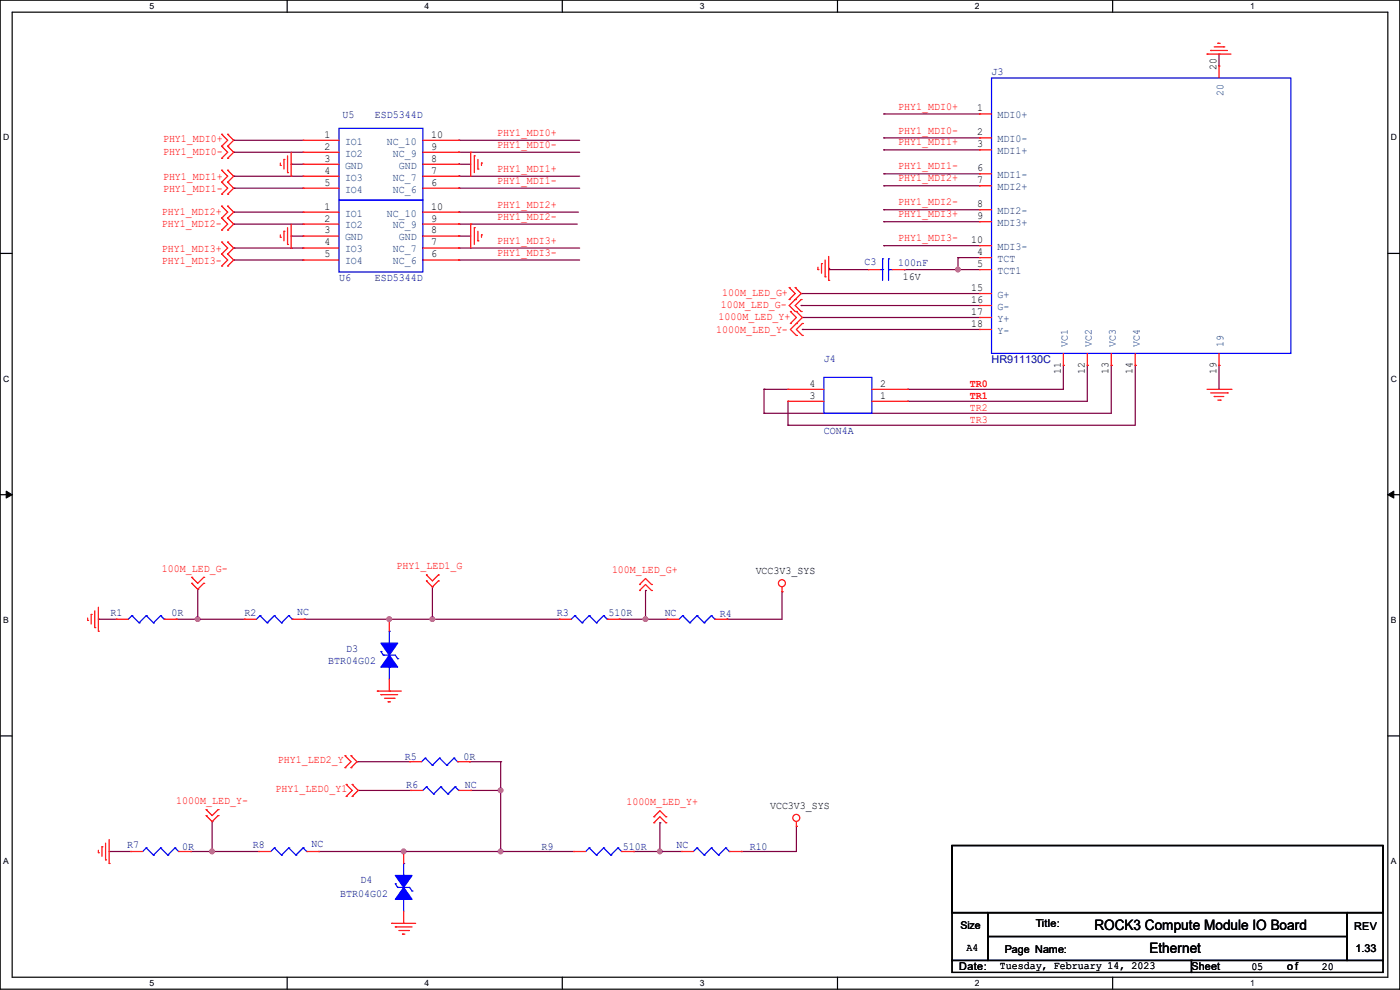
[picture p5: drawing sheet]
<svg xmlns="http://www.w3.org/2000/svg" width="297mm" height="210mm" viewBox="0 0 297 210" stroke-linecap="round" stroke-linejoin="round" font-family="sans-serif">
<path d="M0 0h297v209.8h-297zM2.6 2.6h291.8v204.7h-291.8z" fill="none" stroke="#000" stroke-width=".25"/>
<g fill="#fff">
<path d="M31.7 .3h1v2h-1z"/>
<path d="M31.7 207.6h1v1.9h-1z"/>
</g>
<path d="M60.9 0v2.6M60.9 207.3v2.5" fill="none" stroke="#000" stroke-width=".25"/>
<g fill="#fff">
<path d="M90.1 .3h1v2h-1z"/>
<path d="M90.1 207.6h1v1.9h-1z"/>
</g>
<path d="M119.3 0v2.6M119.3 207.3v2.5" fill="none" stroke="#000" stroke-width=".25"/>
<g fill="#fff">
<path d="M148.5 .3h.9v2h-.9z"/>
<path d="M148.5 207.6h.9v1.9h-.9z"/>
</g>
<path d="M177.7 0v2.6M177.7 207.3v2.5" fill="none" stroke="#000" stroke-width=".25"/>
<g fill="#fff">
<path d="M206.8 .3h1v2h-1z"/>
<path d="M206.8 207.6h1v1.9h-1z"/>
</g>
<path d="M236.1 0v2.6M236.1 207.3v2.5" fill="none" stroke="#000" stroke-width=".25"/>
<g fill="#fff">
<path d="M265.2 .3h1v2h-1z"/>
<path d="M265.2 207.6h1v1.9h-1z"/>
<path d="M.7 28.2h1.2v1.9h-1.2z"/>
<path d="M295.1 28.2h1.2v1.9h-1.2z"/>
<path d="M.7 79.3h1.2v2h-1.2z"/>
<path d="M295.1 79.3h1.2v2h-1.2z"/>
</g>
<path d="M0 53.8h2.6M294.4 53.8h2.6" fill="none" stroke="#000" stroke-width=".25"/>
<g fill="#fff">
<path d="M.7 130.5h1.2v2h-1.2z"/>
<path d="M295.1 130.5h1.1v2h-1.1z"/>
</g>
<path d="M0 104.9h2.6M294.4 104.9h2.6" fill="none" stroke="#000" stroke-width=".25"/>
<path d="M1.3 104.2l1.3 .7-1.3 .8zM294.4 104.9l1.3-.7v1.5z" fill="#000" stroke="#000" stroke-width=".21"/>
<g fill="#fff">
<path d="M.7 181.7h1.2v2h-1.2z"/>
<path d="M295.1 181.7h1.1v2h-1.1z"/>
</g>
<path d="M0 156.1h2.6M294.4 156.1h2.6M202 179.4h91.4v14.2h-91.4zM202 193.6h7.6v10.2h-7.6zM209.6 193.6h76.2v5.1h-76.2zM209.6 198.7h76.2v5.1h-76.2zM285.8 193.6h7.6v10.2h-7.6zM202 203.8h50.8v2.5h-50.8zM252.8 203.8h40.6v2.5h-40.6z" fill="none" stroke="#000" stroke-width=".25"/>
<g fill="none" stroke="#800040" stroke-width=".25">
<path d="M258.6 11.5h.1M258.6 11.5v2.5M49.6 29.8h.1M49.6 32.3h.1M49.6 37.4h.1M49.6 39.9h.1M49.6 29.8h14.7M49.6 37.4h14.7M49.6 32.3h14.7M49.6 39.9h14.7M61.8 34.8h.1M61.8 34.8h2.5"/>
<path d="M97.3 29.8h.1M97.3 37.4h.1M97.3 32.3h.1M97.3 39.9h.1M97.3 34.8h.1M97.3 29.8h25.7M97.3 37.4h25.7M97.3 32.3h25.7M97.3 39.9h25.7M97.3 34.8h2.6M187.5 39.4h.1M187.5 29.3h.1"/>
<path d="M187.5 24.2h.1M187.5 31.8h.1M187.5 36.9h.1M187.5 39.4h20.3M187.5 29.3h20.3M187.5 24.2h20.3M187.5 31.8h20.3M187.5 36.9h20.3M49.6 47.5h.1M49.6 45h.1M49.6 52.6h.1M49.6 55.2h.1"/>
<path d="M49.6 52.6h14.7M49.6 45h14.7M49.6 47.5h14.7M49.6 55.2h14.7M61.8 50.1h.1M61.8 50.1h2.5M97.3 52.6h.1M97.3 45h.1M97.3 47.5h.1M97.3 55.2h.1M97.3 50.1h.1M97.3 52.6h25.7"/>
<path d="M97.3 45h25.4M97.3 47.5h25.2M97.3 55.2h25.7M97.3 50.1h2.6M175.8 57.2h.1M175.8 56.9h.1M175.8 57.2h8.4M175.8 56.9v.3M187.5 44.5h.1M187.5 52.1h.1M187.5 47h.1M187.5 44.5h20.3"/>
<path d="M187.5 52.1h20.3M187.5 47h20.3M191.8 57.2h.1M191.8 57.2h16M203.2 54.7h.1M203.2 57.2h.1M203.2 54.7h4.6M203.2 54.7v2.5M170 64.8h.1M170 62.3h.1M170 64.8h37.8M170 62.3h37.8"/>
<path d="M170.2 67.4h.1M170.2 69.9h.1M170.2 67.4h37.6M170.2 69.9h37.6M225.6 77.5h.1M225.6 77.5v5.1h-33M230.7 77.5h.1M230.7 77.5v7.6h-38.1M235.8 77.5h.1M235.8 77.5v10.2h-73.7M240.8 77.5h.1M240.8 77.5v12.7h-73.6"/>
<path d="M258.6 77.5h.1M258.6 77.5v5.1M162.1 87.7h.1M162.1 82.6h.1M162.1 82.6h5.1M162.1 82.6v5.1M167.2 85.1h.1M167.2 90.2h.1M167.2 85.1v5.1M192.6 85.1h.1M192.6 82.6h.1M20.9 131.4h.1"/>
<path d="M20.9 131.4h3.8M37.4 131.4h.1M37.4 131.4h14.5M42 125h.1M42 131.4h.1M42 125v6.4M64.6 131.4h.1M64.6 131.4h54.1M82.6 131.4h.1M91.7 131.4h.1M91.7 124.5h.1M91.7 124.5v6.9"/>
<path d="M131.4 131.4h.1M131.4 131.4h10.1M136.9 125.3h.1M136.9 131.4h.1M136.9 125.3v6.1M154.2 131.4h.1M165.9 125.5h.1M165.9 125.5v5.9h-11.7M45 174.3h.1M45 174.3v6.3M75.7 161.6h.1M75.7 161.6h11.2"/>
<path d="M76 167.7h.1M76 167.7h11.2M99.6 161.6h.1M99.6 161.6h6.6M99.9 167.7h.1M99.9 167.7h6.3M106.2 161.6h.1M106.2 167.7h.1M106.2 161.6v19M140 174.5h.1M140 174.5v6.1M169 175.3h.1"/>
<path d="M169 175.3v5.3h-11.7M23.2 180.6h.1M23.2 180.6h4.5M40.4 180.6h.1M40.4 180.6h14.5M45 180.6h.1M67.6 180.6h.1M67.6 180.6h54.1M85.6 180.6h.1M106.2 180.6h.1M134.4 180.6h.1M134.4 180.6h10.2"/>
<path d="M140 180.6h.1M157.3 180.6h.1"/>
</g>
<g fill="#f0f" stroke="#f0f" stroke-width=".25">
<circle cx="91.7" cy="131.3" r=".49"/>
<circle cx="85.6" cy="180.6" r=".49"/>
<circle cx="140" cy="180.6" r=".49"/>
<circle cx="45" cy="180.6" r=".49"/>
<circle cx="106.2" cy="167.7" r=".49"/>
<circle cx="106.2" cy="180.6" r=".49"/>
<circle cx="41.9" cy="131.3" r=".49"/>
<circle cx="82.6" cy="131.3" r=".49"/>
<circle cx="136.9" cy="131.3" r=".49"/>
<circle cx="203.2" cy="57.2" r=".49"/>
</g>
<g fill="none" stroke="#f00" stroke-width=".25">
<path d="M256.1 11.5h.1M256.1 11.5h5.1M256.8 10.7h.1M256.8 10.7h3.6M257.6 9.9h2M258.4 9.2h.1M258.4 9.2h.5M258.6 14h.1M258.6 14v2.6M259.6 9.9h.1M47 38.7h.1M47 36.1h.1"/>
<path d="M47 33.6h.1M47 31h.1M47 28.5h.1M47 38.7l1.3 1.2-1.3 1.3M47 36.1l1.3 1.3-1.3 1.3M47 31l1.3 1.3-1.3 1.3M47 28.5l1.3 1.3-1.3 1.2M48.3 38.7h.1M48.3 36.1h.1M48.3 31h.1M48.3 33.6h.1M48.3 28.5h.1"/>
<path d="M48.3 38.7l1.3 1.2-1.3 1.3M48.3 36.1l1.3 1.3-1.3 1.3M48.3 31l1.3 1.3-1.3 1.3M48.3 28.5l1.3 1.3-1.3 1.2M59.5 35.1h.1M59.5 34.6v.5M60.2 33.8h.1M60.2 33.8v2.1M61 36.6h.1M61 33.1v3.5M61.8 37.4h.1M61.8 32.3v5.1"/>
<path d="M64.3 29.8h.1M64.3 32.3h.1M64.3 37.4h.1M64.3 39.9h.1M64.3 34.8h.1M64.3 29.8h7.6M64.3 32.3h7.6M64.3 37.4h7.6M64.3 39.9h7.6M64.3 34.8h7.6M89.7 29.8h7.6M89.7 32.3h7.6"/>
<path d="M89.7 37.4h7.6M89.7 39.9h7.6M89.7 34.8h7.6M97.3 29.8h.1M97.3 32.3h.1M97.3 37.4h.1M97.3 39.9h.1M97.3 34.8h.1M99.9 32.3h.1M99.9 32.3v5.1M100.6 33.1h.1M100.6 33.1v3.5"/>
<path d="M101.4 35.9h.1M101.4 33.8v2.1M102.2 34.6h.1M102.2 34.6v.5M207.8 39.4h.1M207.8 29.3h.1M207.8 31.8h.1M207.8 36.9h.1M207.8 24.2h.1M207.8 39.4h2.6M207.8 29.3h2.6M207.8 31.8h2.6"/>
<path d="M207.8 36.9h2.6M207.8 24.2h2.6M47 56.4h.1M47 53.9h.1M47 51.4h.1M47 48.8h.1M47 46.3h.1M47 43.7h.1M47 41.2h.1M47 53.9l1.3 1.3-1.3 1.2M47 51.4l1.3 1.2-1.3 1.3M47 46.3l1.3 1.2-1.3 1.3"/>
<path d="M47 43.7l1.3 1.3-1.3 1.3M48.3 53.9h.1M48.3 56.4h.1M48.3 51.4h.1M48.3 46.3h.1M48.3 48.8h.1M48.3 43.7h.1M48.3 41.2h.1M48.3 53.9l1.3 1.3-1.3 1.2M48.3 51.4l1.3 1.2-1.3 1.3M48.3 46.3l1.3 1.2-1.3 1.3M48.3 43.7l1.3 1.3-1.3 1.3"/>
<path d="M59.5 50.3h.1M59.5 49.8v.5M60.2 49.1h.1M60.2 49.1v2M61 51.9h.1M61 48.3v3.6M61.8 52.6h.1M61.8 47.5v5.1M64.3 45h.1M64.3 47.5h.1M64.3 52.6h.1M64.3 55.2h.1"/>
<path d="M64.3 50.1h.1M64.3 45h7.6M64.3 47.5h7.6M64.3 52.6h7.6M64.3 55.2h7.6M64.3 50.1h7.6M89.7 45h7.6M89.7 47.5h7.6M89.7 52.6h7.6M89.7 55.2h7.6M89.7 50.1h7.6M97.3 45h.1"/>
<path d="M97.3 47.5h.1M97.3 52.6h.1M97.3 55.2h.1M97.3 50.1h.1M99.9 47.5h.1M99.9 47.5v5.1M100.6 48.3h.1M100.6 48.3v3.6M101.4 51.1h.1M101.4 49.1v2M102.2 49.8h.1M102.2 49.8v.5"/>
<path d="M173.5 57.2h.1M173.5 56.7v.5M174.3 55.9h.1M174.3 55.9v2.1M175 58.7h.1M175 55.2v3.5M175.8 59.5h.1M175.8 54.4v5.1M184.2 57.2h.1M184.2 57.2h2.5M189.3 57.2h2.5M191.8 57.2h.1"/>
<path d="M207.8 54.7h.1M207.8 52.1h.1M207.8 47h.1M207.8 44.5h.1M207.8 57.2h.1M207.8 54.7h2.6M207.8 52.1h2.6M207.8 47h2.6M207.8 44.5h2.6M207.8 57.2h2.6M167.4 63.5h.1M167.4 61h.1"/>
<path d="M167.4 61l1.3 1.3-1.3 1.2M167.7 68.6h.1M167.7 66.1h.1M167.7 66.1l1.3 1.3-1.3 1.2M168.7 61h.1M168.7 63.5h.1M168.7 66.1h.1M168.7 61l1.3 1.3-2.6 2.5 1.3 1.3M169 66.1h.1M169 68.6h.1M169 71.2h.1M169 66.1l1.2 1.3-2.5 2.5 1.3 1.3"/>
<path d="M170 63.5h.1M170 66.1h.1M170 63.5l-1.3 1.3 1.3 1.3M170.2 68.6h.1M170.2 71.2h.1M170.2 68.6l-1.2 1.3 1.2 1.3M207.8 62.3h.1M207.8 64.8h.1M207.8 69.9h.1M207.8 67.4h.1M207.8 62.3h2.6M207.8 64.8h2.6"/>
<path d="M207.8 69.9h2.6M207.8 67.4h2.6M225.6 77.5h.1M225.6 75v2.5M230.7 77.5h.1M230.7 75v2.5M235.8 77.5h.1M235.8 75v2.5M240.8 77.5h.1M240.8 75v2.5M258.6 77.5h.1M258.6 75v2.5"/>
<path d="M167.2 85.1h.1M167.2 82.6h.1M167.2 82.6h7.6M167.2 85.1h7.6M185 82.6h7.6M185 85.1h7.6M192.6 85.1h.1M192.6 82.6h.1M256.1 82.6h5.1M256.8 83.4h3.6M257.6 84.1h.1M257.6 84.1h2"/>
<path d="M258.4 84.9h.5M258.9 84.9h.1M260.4 83.4h.1M261.2 82.6h.1M18.6 131.6h.1M18.6 131.1v.5M19.3 130.3h.1M19.3 130.3v2.1M20.1 133.1h.1M20.1 129.6v3.5M20.9 133.9h.1M20.9 128.8v5.1"/>
<path d="M24.7 131.4h.1M24.7 131.4h2.5M34.8 131.4h2.6M37.4 131.4h.1M40.7 123.7h.1M40.7 122.5h.1M40.7 123.7l1.3 1.3 1.2-1.3M40.7 122.5l1.3 1.2 1.2-1.2M43.2 123.7h.1M43.2 122.5h.1M51.9 131.4h.1M51.9 131.4h2.5"/>
<path d="M62 131.4h2.6M64.6 131.4h.1M82.6 131.4h.1M82.6 131.4v2.5M90.5 123.2h.1M90.5 122h.1M90.5 123.2l1.2 1.3 1.3-1.3M90.5 122l1.2 1.2 1.3-1.2M93 123.2h.1M93 122h.1M118.7 131.4h.1M118.7 131.4h2.5"/>
<path d="M128.8 131.4h2.6M131.4 131.4h.1M135.7 124h.1M135.7 125.3h.1M135.7 124l1.2-1.3 1.3 1.3M135.7 125.3l1.2-1.3 1.3 1.3M138.2 124h.1M138.2 125.3h.1M141.5 131.4h.1M141.5 131.4h2.6M151.7 131.4h2.5M154.2 131.4h.1"/>
<path d="M165.9 125.5h.1M165.9 124.5v1M80.1 146.6h.1M80.1 146.6h5M80.8 147.4h.1M80.8 147.4h3.6M81.6 148.1h2M82.3 148.9h.1M82.3 148.9h.5M82.6 146.6h.1M82.6 144.1v2.5M83.6 148.1h.1"/>
<path d="M21.6 179.6h.1M21.6 179.6v2.1M22.4 178.9v3.5M23.2 178.1v5.1M43.7 173h.1M43.7 171.7h.1M43.7 173l1.3 1.3 1.3-1.3M43.7 171.7l1.3 1.3 1.3-1.3M46.3 173h.1M46.3 171.7h.1M73.2 162.9h.1M73.2 160.3h.1"/>
<path d="M73.2 160.3l1.3 1.3-1.3 1.3M73.4 169h.1M73.4 166.4h.1M73.4 166.4l1.3 1.3-1.3 1.3M74.5 160.3h.1M74.5 162.9h.1M74.5 160.3l1.2 1.3-1.2 1.3M74.7 166.4h.1M74.7 169h.1M74.7 166.4l1.3 1.3-1.3 1.3M86.9 161.6h.1M86.9 161.6h2.6"/>
<path d="M87.2 167.7h.1M87.2 167.7h2.5M97.1 161.6h2.5M97.3 167.7h2.6M99.6 161.6h.1M99.9 167.7h.1M138.7 173.3h.1M138.7 174.5h.1M138.7 173.3l1.3-1.3 1.3 1.3M138.7 174.5l1.3-1.2 1.3 1.2M141.3 173.3h.1M141.3 174.5h.1"/>
<path d="M169 175.3h.1M169 174.3v1M20.9 180.9h.1M20.9 180.4v.5M22.4 182.4h.1M23.2 183.2h.1M27.7 180.6h.1M27.7 180.6h2.6M37.9 180.6h2.5M40.4 180.6h.1M54.9 180.6h.1M54.9 180.6h2.5"/>
<path d="M65.1 180.6h2.5M67.6 180.6h.1M83.1 195.9h.1M83.1 195.9h5.1M83.9 196.6h.1M83.9 196.6h3.5M84.6 197.4h2.1M85.4 198.2h.1M85.4 198.2h.5M85.6 195.9h.1M85.6 180.6h.1M85.6 180.6v2.6"/>
<path d="M85.6 193.3v2.6M86.7 197.4h.1M121.7 180.6h.1M121.7 180.6h2.5M131.9 180.6h2.5M134.4 180.6h.1M144.6 180.6h.1M144.6 180.6h2.5M154.7 180.6h2.6M157.3 180.6h.1"/>
<circle cx="165.9" cy="123.7" r=".74"/>
<circle cx="168.9" cy="173.5" r=".74"/>
</g>
<g fill="none" stroke="#00f" stroke-width=".25">
<path d="M210.4 16.6h63.5v58.4h-63.5zM71.9 27.2h17.8v15.3h-17.8zM71.9 42.5h17.8v15.2h-17.8zM186.7 57.2h.5M187.2 57.2h.1M187.2 54.9h.1M187.2 54.9v4.6M188.5 54.9h.1M188.5 57.2h.1M188.5 57.2h.8M188.5 54.9v4.6M174.8 80.1h10.2v7.6h-10.2z"/>
<path d="M28 130.6h.1M28 130.6l-.8 .8M28 130.6l1.5 1.5M29.5 132.1h.1M31 130.6h.1M31 130.6l-1.5 1.5M31 130.6l1.6 1.5M32.6 132.1h.1M34.1 130.6h.1M34.1 130.6l-1.5 1.5M34.1 130.6l.7 .8M34.8 131.4h.1"/>
<path d="M55.2 130.6h.1M55.2 130.6l-.8 .8M55.2 130.6l1.5 1.5M56.7 132.1h.1M58.2 130.6h.1M58.2 130.6l-1.5 1.5M58.2 130.6l1.5 1.5M59.7 132.1h.1M61.3 130.6h.1M61.3 130.6l-1.6 1.5M61.3 130.6l.7 .8M62 131.4h.1"/>
<path d="M80.8 138.2h.1M80.8 138.2l.5 .8M81.3 139h.1M81.3 139h2.6l.5 .7M82.6 133.9h.1M82.6 133.9v2.5M84.4 139.7h.1M122 130.6h.1M122 130.6l-.8 .8M122 130.6l1.5 1.5M123.5 132.1h.1M125 130.6h.1"/>
<path d="M125 130.6l-1.5 1.5M125 130.6l1.5 1.5M126.5 132.1h.1M128.1 130.6h.1M128.1 130.6l-1.6 1.5M128.1 130.6l.7 .8M128.8 131.4h.1M144.8 130.6h.1M144.8 130.6l-.7 .8M144.8 130.6l1.5 1.5M146.3 132.1h.1M147.9 130.6h.1"/>
<path d="M147.9 130.6l-1.6 1.5M147.9 130.6l1.5 1.5M149.4 132.1h.1M150.9 130.6h.1M150.9 130.6l-1.5 1.5M150.9 130.6l.8 .8M151.7 131.4h.1M82.6 141.5h.1M82.6 141.5v2.6M31 179.9h.1M31 179.9l-.7 .7M31 179.9l1.6 1.5"/>
<path d="M34.1 179.9h.1M34.1 179.9l-1.5 1.5M34.1 179.9l1.5 1.5M37.1 179.9h.1M37.1 179.9l-1.5 1.5M37.1 179.9l.8 .7M58.2 179.9h.1M58.2 179.9l-.8 .7M58.2 179.9l1.5 1.5M61.3 179.9h.1M61.3 179.9l-1.6 1.5M61.3 179.9l1.5 1.5"/>
<path d="M64.3 179.9h.1M64.3 179.9l-1.5 1.5M64.3 179.9l.8 .7M90.2 160.8h.1M90.2 160.8l-.7 .8M90.2 160.8l1.5 1.5M90.5 166.9h.1M90.5 166.9l-.8 .8M90.5 166.9l1.5 1.5M91.7 162.3h.1M92 168.4h.1M93.3 160.8h.1"/>
<path d="M93.3 160.8l-1.6 1.5M93.3 160.8l1.5 1.5M93.5 166.9h.1M93.5 166.9l-1.5 1.5M93.5 166.9l1.5 1.5M94.8 162.3h.1M95 168.4h.1M96.3 160.8h.1M96.3 160.8l-1.5 1.5M96.3 160.8l.8 .8M96.6 166.9h.1M96.6 166.9l-1.6 1.5"/>
<path d="M96.6 166.9l.7 .8M97.1 161.6h.1M97.3 167.7h.1M125 179.9h.1M125 179.9l-.8 .7M125 179.9l1.5 1.5M128.1 179.9h.1M128.1 179.9l-1.6 1.5M128.1 179.9l1.5 1.5M131.1 179.9h.1M131.1 179.9l-1.5 1.5M131.1 179.9l.8 .7"/>
<path d="M147.9 179.9h.1M147.9 179.9l-.8 .7M147.9 179.9l1.5 1.5M150.9 179.9h.1M150.9 179.9l-1.5 1.5M150.9 179.9l1.5 1.5M154 179.9h.1M154 179.9l-1.6 1.5M154 179.9l.7 .7M32.6 181.4h.1M35.6 181.4h.1M37.9 180.6h.1"/>
<path d="M59.7 181.4h.1M62.8 181.4h.1M65.1 180.6h.1M83.9 187.5h.1M83.9 187.5l.5 .8M84.4 188.3h.1M84.4 188.3h2.5l.5 .7M85.6 190.8h.1M85.6 183.2h.1M85.6 183.2v2.5M85.6 190.8v2.5M87.4 189h.1"/>
<path d="M126.5 181.4h.1M129.6 181.4h.1M131.9 180.6h.1M149.4 181.4h.1M152.4 181.4h.1M154.7 180.6h.1"/>
</g>
<g fill="#00f" stroke="#00f" stroke-width=".25">
<path d="M85.6 188.3l1.8 2.5h-3.5z" fill-rule="evenodd"/>
<path d="M83.9 185.7h3.5l-1.8 2.6z" fill-rule="evenodd"/>
<path d="M82.6 139l1.8 2.5h-3.6z" fill-rule="evenodd"/>
<path d="M80.8 136.4h3.6l-1.8 2.6z" fill-rule="evenodd"/>
</g>
<g font-size="3">
<text x="232.2" y="197.4">ROCK3 Compute Module IO Board</text>
<text x="243.9" y="202.2">Ethernet</text>
</g>
<g font-size="2.3" fill="#000080">
<text x="210.4" y="15.9">J3</text>
<text x="72.7" y="25">U5</text>
<text x="79.5" y="25">ESD5344D</text>
<text x="71.9" y="59.6">U6</text>
<text x="79.5" y="59.6">ESD5344D</text>
<text x="183.4" y="56.3">C3</text>
<text x="190.5" y="56.5">100nF</text>
<text x="174.8" y="76.8">J4</text>
<text x="210.4" y="77">HR911130C</text>
<text x="174.8" y="92.1">CON4A</text>
<text x="23.4" y="130.7">R1</text>
<text x="36.4" y="130.7">0R</text>
<text x="51.9" y="130.7">R2</text>
<text x="63" y="130.4">NC</text>
<text x="118.2" y="130.7">R3</text>
<text x="129.1" y="130.7">510R</text>
<text x="141" y="130.7">NC</text>
<text x="152.7" y="130.9">R4</text>
<text x="69.6" y="140.8">BTR04G02</text>
<text x="73.4" y="138.3">D3</text>
<text x="85.9" y="161.2">R5</text>
<text x="98.3" y="161.2">0R</text>
<text x="86.1" y="167.3">R6</text>
<text x="98.6" y="167.3">NC</text>
<text x="27" y="180">R7</text>
<text x="53.6" y="180">R8</text>
<text x="66.1" y="179.7">NC</text>
<text x="143.6" y="180">NC</text>
<text x="38.7" y="180.2">0R</text>
<text x="114.9" y="180.2">R9</text>
<text x="132.1" y="180.2">510R</text>
<text x="159" y="180.2">R10</text>
<text x="72.2" y="190.4">BTR04G02</text>
<text x="76.5" y="187.3">D4</text>
</g>
<g font-size="2.3">
<text x="258.1" y="14.8" transform="rotate(-90 258.1 14.8)">20</text>
<text x="207.3" y="23.6">1</text>
<text x="68.9" y="29.2">1</text>
<text x="91.5" y="29.2">10</text>
<text x="207.3" y="28.7">2</text>
<text x="68.9" y="31.7">2</text>
<text x="68.9" y="34.3">3</text>
<text x="91.5" y="31.7">9</text>
<text x="91.5" y="34.3">8</text>
<text x="207.3" y="31.2">3</text>
<text x="68.9" y="36.8">4</text>
<text x="68.9" y="39.4">5</text>
<text x="91.5" y="36.8">7</text>
<text x="91.5" y="39.4">6</text>
<text x="207.3" y="38.9">7</text>
<text x="207.3" y="36.3">6</text>
<text x="68.9" y="44.4">1</text>
<text x="68.9" y="47">2</text>
<text x="91.5" y="44.4">10</text>
<text x="91.5" y="47">9</text>
<text x="207.3" y="46.5">9</text>
<text x="207.3" y="43.9">8</text>
<text x="68.9" y="52.1">4</text>
<text x="68.9" y="49.5">3</text>
<text x="91.5" y="52.1">7</text>
<text x="91.5" y="49.5">8</text>
<text x="206" y="51.6">10</text>
<text x="68.9" y="54.6">5</text>
<text x="91.5" y="54.6">6</text>
<text x="191.6" y="59.3">16V</text>
<text x="207.3" y="54.1">4</text>
<text x="207.3" y="56.6">5</text>
<text x="206" y="61.7">15</text>
<text x="206" y="64.3">16</text>
<text x="206" y="69.3">18</text>
<text x="206" y="66.8">17</text>
<text x="171.7" y="82">4</text>
<text x="186.7" y="82">2</text>
<text x="225" y="79.3" transform="rotate(-90 225 79.3)">11</text>
<text x="230.1" y="79.3" transform="rotate(-90 230.1 79.3)">12</text>
<text x="235.2" y="79.3" transform="rotate(-90 235.2 79.3)">13</text>
<text x="240.3" y="79.3" transform="rotate(-90 240.3 79.3)">14</text>
<text x="258.1" y="79.3" transform="rotate(-90 258.1 79.3)">19</text>
<text x="171.7" y="84.6">3</text>
<text x="186.7" y="84.6">1</text>
<text x="160.3" y="121.8">VCC3V3_SYS</text>
<text x="163.4" y="171.6">VCC3V3_SYS</text>
<text x="219.8" y="196.7">Title:</text>
<text x="287.3" y="197.2">REV</text>
<text x="205" y="201.8">A4</text>
<text x="213.1" y="202.3">Page Name:</text>
<text x="287.6" y="202">1.33</text>
<text x="203.5" y="205.8">Date:</text>
<text x="212.1" y="205.6">Tuesday, February 14, 2023</text>
<text x="252.8" y="205.8">Sheet</text>
<text x="265.5" y="205.9">05</text>
<text x="273.1" y="205.8">of</text>
<text x="280.5" y="205.9">20</text>
</g>
<g font-size="2.3" fill="#f00">
<text x="190.5" y="23.2">PHY1_MDI0+</text>
<text x="105.5" y="28.8">PHY1_MDI0+</text>
<text x="190.5" y="28.3">PHY1_MDI0-</text>
<text x="34.6" y="32.9">PHY1_MDI0-</text>
<text x="34.6" y="30.1">PHY1_MDI0+</text>
<text x="105.5" y="31.4">PHY1_MDI0-</text>
<text x="190.5" y="30.9">PHY1_MDI1+</text>
<text x="190.5" y="35.9">PHY1_MDI1-</text>
<text x="34.6" y="40.8">PHY1_MDI1-</text>
<text x="34.6" y="38.2">PHY1_MDI1+</text>
<text x="105.5" y="36.4">PHY1_MDI1+</text>
<text x="105.5" y="39">PHY1_MDI1-</text>
<text x="190.5" y="38.5">PHY1_MDI2+</text>
<text x="34.3" y="45.6">PHY1_MDI2+</text>
<text x="105.5" y="44.1">PHY1_MDI2+</text>
<text x="105.5" y="46.6">PHY1_MDI2-</text>
<text x="190.5" y="43.6">PHY1_MDI2-</text>
<text x="190.5" y="46.1">PHY1_MDI3+</text>
<text x="34.3" y="53.5">PHY1_MDI3+</text>
<text x="34.3" y="48.1">PHY1_MDI2-</text>
<text x="105.5" y="51.7">PHY1_MDI3+</text>
<text x="190.5" y="51.2">PHY1_MDI3-</text>
<text x="34.3" y="56">PHY1_MDI3-</text>
<text x="105.5" y="54.2">PHY1_MDI3-</text>
<text x="153" y="65.4">100M_LED_G-</text>
<text x="153.2" y="62.9">100M_LED_G+</text>
<text x="151.9" y="70.7">1000M_LED_Y-</text>
<text x="152.4" y="67.9">1000M_LED_Y+</text>
<text x="205.8" y="82.1">TR0</text>
<text x="205.8" y="84.6">TR1</text>
<text x="205.8" y="89.7">TR3</text>
<text x="205.8" y="87.2">TR2</text>
<text x="34.3" y="121.3">100M_LED_G-</text>
<text x="84.1" y="120.8">PHY1_LED1_G</text>
<text x="129.8" y="121.5">100M_LED_G+</text>
<text x="59" y="161.9">PHY1_LED2_Y</text>
<text x="37.4" y="170.6">1000M_LED_Y-</text>
<text x="58.5" y="168">PHY1_LED0_Y1</text>
<text x="132.9" y="170.8">1000M_LED_Y+</text>
</g>
<g font-size="2.3" fill="#004080">
<text x="259.6" y="20.4" transform="rotate(-90 259.6 20.4)">20</text>
<text x="211.6" y="25.1">MDI0+</text>
<text x="73.2" y="30.7">IO1</text>
<text x="73.2" y="33.2">IO2</text>
<text x="73.2" y="35.8">GND</text>
<text x="82.1" y="30.7">NC_10</text>
<text x="83.4" y="33.2">NC_9</text>
<text x="84.6" y="35.8">GND</text>
<text x="211.6" y="30.2">MDI0-</text>
<text x="211.6" y="32.7">MDI1+</text>
<text x="73.2" y="38.3">IO3</text>
<text x="73.2" y="40.9">IO4</text>
<text x="83.4" y="38.3">NC_7</text>
<text x="83.4" y="40.9">NC_6</text>
<text x="211.6" y="40.3">MDI2+</text>
<text x="211.6" y="37.8">MDI1-</text>
<text x="73.2" y="45.9">IO1</text>
<text x="82.1" y="45.9">NC_10</text>
<text x="211.6" y="48">MDI3+</text>
<text x="211.6" y="45.4">MDI2-</text>
<text x="73.2" y="48.5">IO2</text>
<text x="73.2" y="53.6">IO3</text>
<text x="73.2" y="51">GND</text>
<text x="83.4" y="48.5">NC_9</text>
<text x="83.4" y="53.6">NC_7</text>
<text x="84.6" y="51">GND</text>
<text x="211.6" y="53">MDI3-</text>
<text x="73.2" y="56.1">IO4</text>
<text x="83.4" y="56.1">NC_6</text>
<text x="211.6" y="55.6">TCT</text>
<text x="211.6" y="58.1">TCT1</text>
<text x="211.6" y="63.2">G+</text>
<text x="211.6" y="65.7">G-</text>
<text x="211.6" y="70.8">Y-</text>
<text x="211.6" y="68.3">Y+</text>
<text x="226.6" y="73.7" transform="rotate(-90 226.6 73.7)">VC1</text>
<text x="231.6" y="73.7" transform="rotate(-90 231.6 73.7)">VC2</text>
<text x="236.7" y="73.7" transform="rotate(-90 236.7 73.7)">VC3</text>
<text x="241.8" y="73.7" transform="rotate(-90 241.8 73.7)">VC4</text>
<text x="259.6" y="73.7" transform="rotate(-90 259.6 73.7)">19</text>
</g>
<text font-size="2.2" x="203.8" y="197.1">Size</text>
<g font-size="1.8">
<text x="31.7" y="1.9">5</text>
<text x="90.1" y="1.9">4</text>
<text x="148.5" y="1.9">3</text>
<text x="206.8" y="1.9">2</text>
<text x="265.2" y="1.9">1</text>
<text x=".7" y="29.8">D</text>
<text x="295.1" y="29.8">D</text>
<text x=".7" y="80.9">C</text>
<text x="295.1" y="80.9">C</text>
<text x=".7" y="132.1">B</text>
<text x="295.1" y="132.1">B</text>
<text x=".7" y="183.3">A</text>
<text x="295.1" y="183.3">A</text>
<text x="31.7" y="209.2">5</text>
<text x="90.1" y="209.2">4</text>
<text x="148.5" y="209.2">3</text>
<text x="206.8" y="209.2">2</text>
<text x="265.2" y="209.2">1</text>
</g>
</svg>
